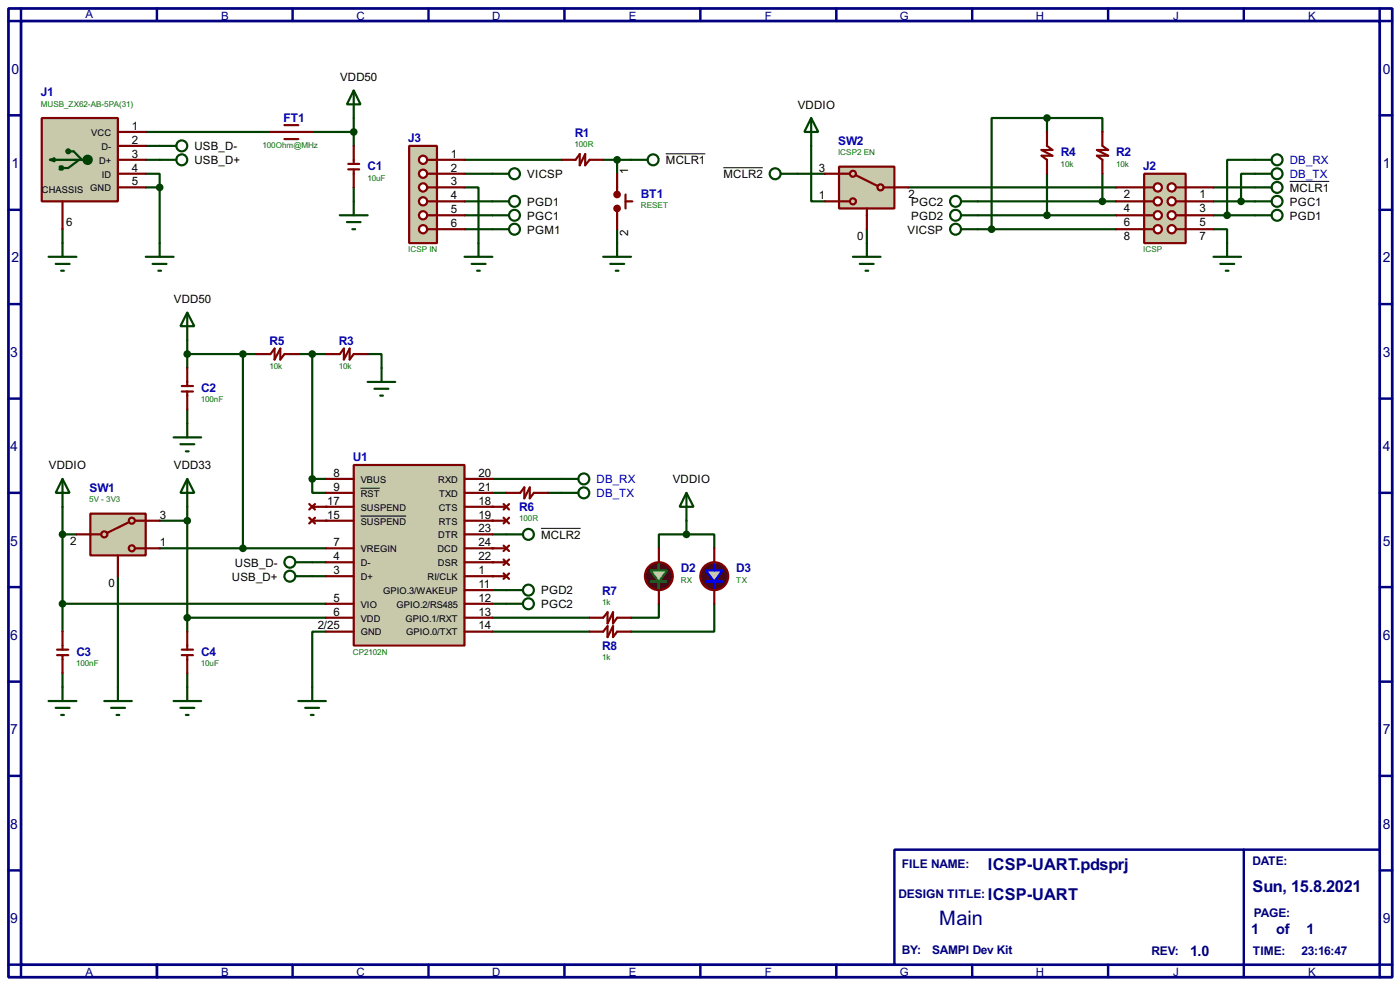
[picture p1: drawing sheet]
<svg xmlns="http://www.w3.org/2000/svg" width="256mm" height="180mm" viewBox="0 0 256 180" stroke-linecap="round" stroke-linejoin="round" font-family="sans-serif">
<path d="M1.6 1.6h253.5v177.3h-253.5zM3.9 3.9h248.9v172.7h-248.9z" fill="none" stroke="#000080" stroke-width=".5"/>
<path d="M3.9 1.6v2.3h-2.3M28.8 1.6v2.3" fill="none" stroke="#000080" stroke-width=".45"/>
<path d="M163.9 155.5h88.9v21.1h-88.9z" fill="#fff" stroke="#000080" stroke-width=".45"/>
<g fill="none" stroke="#000080" stroke-width=".45">
<path d="M53.6 1.6v2.3M78.5 1.6v2.3M103.4 1.6v2.3M128.3 1.6v2.3M153.2 1.6v2.3M178.1 1.6v2.3M203 1.6v2.3M227.9 1.6v2.3M252.8 1.6v2.3h2.3M1.6 21.1h2.3M1.6 38.4h2.3M252.8 21.1h2.3"/>
<path d="M252.8 38.4h2.3M1.6 55.7h2.3M252.8 55.7h2.3M1.6 73h2.3M252.8 73h2.3M1.6 90.2h2.3M252.8 90.2h2.3M1.6 107.5h2.3M252.8 107.5h2.3M1.6 124.8h2.3M252.8 124.8h2.3M1.6 142h2.3"/>
<path d="M1.6 159.3h2.3M227.9 155.5v23.4M252.8 142h2.3M252.8 159.3h2.3M1.6 176.6h2.3v2.3M28.8 176.6v2.3M53.6 176.6v2.3M78.5 176.6v2.3M103.4 176.6v2.3M128.3 176.6v2.3M153.2 176.6v2.3M178.1 176.6v2.3"/>
<path d="M203 176.6v2.3M255.1 176.6h-2.3v2.3"/>
</g>
<g fill="none" stroke="#004000" stroke-width=".4">
<path d="M26.7 31.8h2.6v2.5M26.7 34.3h2.6M26.7 24.2h22.9M26.7 29.3h2.6M26.7 26.7h2.6M29.3 34.3v10.2M57.2 24.2h7.6M64.8 21.6v5.1M64.8 34.3v2.6M11.5 42v2.5M34.3 62.3v5.1M34.3 75v2.5"/>
<path d="M34.3 113.1v2.5M11.5 123.2v2.6M34.3 123.2v2.6"/>
</g>
<circle cx="90.2" cy="105.5" r=".2" fill="#004000"/>
<path d="M59.7 87.7h-2.5v2.5h2.5M34.3 113.1h25.4M57.2 105.5h2.5M57.2 102.9h2.5M59.7 115.6h-2.5v10.2" fill="none" stroke="#004000" stroke-width=".4"/>
<g fill="#004000">
<circle cx="59.7" cy="95.3" r=".2"/>
<circle cx="59.7" cy="92.8" r=".2"/>
<circle cx="90.2" cy="92.8" r=".2"/>
<circle cx="90.2" cy="95.3" r=".2"/>
</g>
<path d="M90.2 87.7h12.7" fill="none" stroke="#004000" stroke-width=".4"/>
<g fill="#004000">
<circle cx="90.2" cy="102.9" r=".2"/>
<circle cx="90.2" cy="100.4" r=".2"/>
</g>
<g fill="none" stroke="#004000" stroke-width=".4">
<path d="M85.1 34.3h2.6v10.2M85.1 36.9h5.1M85.1 39.4h5.1M85.1 31.8h5.1M85.1 29.3h17.8M110.5 29.3h5.1M113.1 29.3v2.5M146.1 31.8h5.1M148.6 26.7v10.2h2.6M166.4 34.3h38.1M179.1 36.9h25.4M179.1 39.4h25.4"/>
<path d="M191.8 21.6h10.2v2.6M191.8 21.6h-10.1v20.4M191.8 21.6v2.6M191.8 31.8v7.6M202 31.8v5.1M222.3 36.9h7.6M222.3 39.4h7.6M222.3 34.3h7.6M229.9 31.8h-2.5v5.1M229.9 29.3h-5.1v10.1M85.1 42h5.1M113.1 42v2.5"/>
<path d="M158.8 42v2.5M179.1 42h25.4M222.3 42h2.5v2.5M34.3 64.8h12.7M44.5 64.8v35.6M54.7 64.8h5M57.2 64.8v22.9M67.4 64.8h2.5v2.6M11.5 92.8v22.8M11.5 97.8h2.5M29.3 95.3h5M34.3 92.8v20.3"/>
<path d="M90.2 90.2h2.6M90.2 97.8h2.6M100.4 90.2h2.5M125.8 97.8h-5.1v2.6M125.8 97.8h5.1v2.6M125.8 95.3v2.5M11.5 110.5h48.2M21.6 105.5v20.3M29.3 100.4h30.4M90.2 113.1h17.8M90.2 115.6h17.8M90.2 110.5h2.6"/>
<path d="M90.2 108h2.6M120.7 110.5v2.6h-5.1M130.9 110.5v5.1h-15.3"/>
</g>
<path d="M7.7 21.6h13.9v15.3h-13.9z" fill="#c8c8aa" stroke="#800000" stroke-width=".4"/>
<g fill="none" stroke="#004000" stroke-width=".4">
<path d="M64.8 16.6l1.3 2.5h-2.5zM64.8 16.6v5M9.2 29.3l.8-.3v.5zM10 29.3h6.1M11 30.5h.5v.5h-.5zM11.2 30.5v.5M12.5 27.7h1l1.5 1.6M14.5 29.3l-2 1.5h-1M29.3 29.3h3M29.3 26.7h3M62.3 39.4h5.1M64.8 36.9v2.5"/>
<path d="M8.9 47h5.1M10.2 48.3h2.6M11.2 49.6h.5M11.5 44.5v2.5M26.7 47h5.1M28 48.3h2.5M29 49.6h.5M29.3 44.5v2.5M34.3 57.2l1.3 2.5h-2.5zM34.3 57.2v5.1M63.6 40.7h2.5M64.6 42h.5"/>
<path d="M34.3 77.5v2.6M31.8 80.1h5.1M33.1 81.3h2.5M34.1 82.6h.5M102.9 87.7h3.1M102.9 90.2h3.1M54.2 105.5h3M54.2 102.9h3M8.9 128.3h5.1M10.2 129.6h2.6M11.2 130.9h.5M11.5 125.8v2.5"/>
<path d="M31.8 128.3h5.1M33.1 129.6h2.5M34.1 130.9h.5M34.3 125.8v2.5M54.7 128.3h5M55.9 129.6h2.6M57 130.9h.5M57.2 125.8v2.5"/>
<circle cx="12.5" cy="27.7" r=".35"/>
<circle cx="16" cy="29.3" r=".75"/>
<circle cx="16" cy="29.3" r=".5"/>
<circle cx="16.1" cy="29.3" r=".25"/>
<circle cx="33.3" cy="29.3" r="1"/>
<circle cx="33.3" cy="26.7" r="1"/>
<circle cx="106.9" cy="87.7" r="1"/>
<circle cx="106.9" cy="90.2" r="1"/>
<circle cx="53.1" cy="102.9" r="1"/>
<circle cx="53.1" cy="105.5" r="1"/>
</g>
<g fill="none" stroke="#800000" stroke-width=".4">
<path d="M11.5 36.9v5.1M21.6 24.2h5.1M21.6 26.7h5.1M21.6 29.3h5.1M21.6 34.3h5.1M21.6 31.8h5.1M49.6 24.2h7.6M52.1 22.9h2.6M52.1 25.5h2.6M63.8 30h2M63.8 31h2M64.8 26.7v3.3"/>
<path d="M64.8 31v3.3M33.3 70.7h2.1M33.3 71.7h2.1M34.3 67.4v3.3M34.3 71.7v3.3M47 64.8h2.6l.7-1v2l1.1-2v2l.7-1h2.6M56.7 94.8l1 1M56.7 92.3l1 1M57.2 95.3h2.5M57.2 92.8h2.5M57.7 94.8l-1 1M57.7 92.3l-1 1"/>
<path d="M90.2 95.3h2.6M90.2 92.8h2.6M92.3 92.3l1 1M92.3 94.8l1 1M92.3 99.9l1 1M93.3 92.3l-1 1M93.3 94.8l-1 1M93.3 99.9l-1 1M10.5 118.9h2M10.5 119.9h2M11.5 115.6v3.3M11.5 119.9v3.3"/>
<path d="M33.3 118.9h2.1M33.3 119.9h2.1M34.3 115.6v3.3M34.3 119.9v3.3M90.2 100.4h2.6M90.2 102.9h2.6M90.2 105.5h2.6M92.3 102.4l1 1M92.3 105l1 1M93.3 102.4l-1 1M93.3 105l-1 1"/>
</g>
<g fill="#004000" stroke="#004000" stroke-width=".4">
<circle cx="29.2" cy="34.3" r=".5"/>
<circle cx="64.8" cy="24.2" r=".5"/>
<circle cx="34.3" cy="64.8" r=".5"/>
<circle cx="57.2" cy="87.7" r=".5"/>
<circle cx="34.3" cy="113.1" r=".5"/>
</g>
<path d="M64.8 85.1h20.3v33.1h-20.3z" fill="#c8c8aa" stroke="#800000" stroke-width=".4"/>
<g fill="none" stroke="#800000" stroke-width=".4">
<path d="M59.7 87.7h5.1M59.7 90.2h5.1M59.7 95.3h5.1M59.7 92.8h5.1M85.1 87.7h5.1M85.1 90.2h5.1M85.1 95.3h5.1M85.1 92.8h5.1M85.1 97.8h5.1M59.7 105.5h5.1M59.7 115.6h5.1M59.7 102.9h5.1"/>
<path d="M59.7 110.5h5.1M59.7 113.1h5.1M59.7 100.4h5.1M85.1 105.5h5.1M85.1 115.6h5.1M85.1 102.9h5.1M85.1 110.5h5.1M85.1 113.1h5.1M85.1 100.4h5.1M85.1 108h5.1"/>
</g>
<path d="M66.1 89.4h3.5M66.1 94.5h8.3" fill="none" stroke="#000" stroke-width=".18"/>
<circle cx="120.7" cy="105.5" r="2.55" fill="#400000" stroke="#800000" stroke-width=".4"/>
<path d="M119.2 104.4h1.5v-1.2v1.2h1.5l-1.5 2.1h1.5h-3h1.5v1.3v-1.3z" fill-rule="evenodd" fill="#c8c8aa" stroke="#00c000" stroke-width=".4"/>
<path d="M120.7 100.4v2.5M120.7 108v2.5" fill="none" stroke="#800000" stroke-width=".4"/>
<circle cx="130.8" cy="105.5" r="2.55" fill="#400000" stroke="#800000" stroke-width=".4"/>
<path d="M129.3 104.4h1.6v-1.2v1.2h1.5l-1.5 2.1h1.5h-3.1h1.6v1.3v-1.3z" fill-rule="evenodd" fill="#c8c8aa" stroke="#00f" stroke-width=".4"/>
<path d="M113.1 31.8v3.8M113.1 38.2v3.8M114.6 35.6v2.6M114.6 36.9h1.3M59.7 64.8h2.6l.7-1v2l1.1-2v2l.7-1h2.6M92.8 90.2h2.5l.8-1v2l1-2v2l.7-1h2.6M108 113.1h2.5l.8-1v2l1-2v2l.8-1h2.5M108 115.6h2.5l.8-1v2l1-2v2l.8-1h2.5M130.9 100.4v2.5M130.9 108v2.5" fill="none" stroke="#800000" stroke-width=".4"/>
<path d="M67.4 69.9h5M68.6 71.2h2.6M69.7 72.4h.5M69.9 67.4v2.5M125.8 90.2l1.3 2.6h-2.6zM125.8 90.2v5.1" fill="none" stroke="#004000" stroke-width=".4"/>
<g fill="#004000" stroke="#004000" stroke-width=".4">
<circle cx="125.7" cy="97.8" r=".5"/>
<circle cx="44.5" cy="64.8" r=".5"/>
<circle cx="57.2" cy="64.8" r=".5"/>
</g>
<g fill="#800000" stroke="#800000" stroke-width=".4">
<circle cx="113" cy="35.6" r=".5"/>
<circle cx="113" cy="38.2" r=".5"/>
</g>
<path d="M75 26.7h5.1v17.8h-5.1z" fill="#c8c8aa" stroke="#800000" stroke-width=".4"/>
<path d="M78.3 29.3h1.8" fill="none" stroke="#800000" stroke-width=".4"/>
<circle cx="77.5" cy="29.3" r=".75" fill="#feffff" stroke="#800000" stroke-width=".4"/>
<path d="M78.3 31.8h1.8" fill="none" stroke="#800000" stroke-width=".4"/>
<circle cx="77.5" cy="31.8" r=".75" fill="#feffff" stroke="#800000" stroke-width=".4"/>
<path d="M78.3 34.3h1.8" fill="none" stroke="#800000" stroke-width=".4"/>
<circle cx="77.5" cy="34.3" r=".75" fill="#feffff" stroke="#800000" stroke-width=".4"/>
<path d="M78.3 36.9h1.8" fill="none" stroke="#800000" stroke-width=".4"/>
<circle cx="77.5" cy="36.9" r=".75" fill="#feffff" stroke="#800000" stroke-width=".4"/>
<path d="M78.3 39.4h1.8" fill="none" stroke="#800000" stroke-width=".4"/>
<circle cx="77.5" cy="39.4" r=".75" fill="#feffff" stroke="#800000" stroke-width=".4"/>
<path d="M78.3 42h1.8" fill="none" stroke="#800000" stroke-width=".4"/>
<circle cx="77.5" cy="42" r=".75" fill="#feffff" stroke="#800000" stroke-width=".4"/>
<path d="M80.1 29.3h5M80.1 31.8h5M80.1 34.3h5M80.1 36.9h5M80.1 39.4h5M102.9 29.3h2.6l.7-1.1v2.1l1-2.1v2.1l.8-1h2.5M80.1 42h5" fill="none" stroke="#800000" stroke-width=".4"/>
<g fill="none" stroke="#004000" stroke-width=".4">
<path d="M90.2 36.9h3.1M90.2 39.4h3.1M90.2 31.8h3.1M115.6 29.3h3.1M229.9 36.9h3.1M229.9 39.4h3.1M85.1 47h5.1M86.4 48.3h2.6M87.4 49.6h.5M87.7 44.5v2.5M90.2 42h3.1M110.5 47h5.1"/>
<path d="M111.8 48.3h2.6M112.8 49.6h.5M113.1 44.5v2.5M176.1 42h3M222.3 47h5.1M223.6 48.3h2.5M224.6 49.6h.5M224.8 44.5v2.5M11.5 87.7l1.3 2.5h-2.6zM11.5 87.7v5.1M34.3 87.7l1.3 2.5h-2.5zM34.3 87.7v5.1"/>
<path d="M92.8 97.8h3M92.8 108h3M92.8 110.5h3"/>
<circle cx="94.2" cy="36.9" r="1"/>
<circle cx="94.2" cy="31.8" r="1"/>
<circle cx="94.2" cy="39.4" r="1"/>
<circle cx="119.6" cy="29.3" r="1"/>
<circle cx="233.9" cy="39.4" r="1"/>
<circle cx="233.9" cy="36.9" r="1"/>
<circle cx="94.2" cy="42" r="1"/>
<circle cx="175" cy="42" r="1"/>
<circle cx="96.8" cy="97.8" r="1"/>
<circle cx="96.8" cy="108" r="1"/>
<circle cx="96.8" cy="110.5" r="1"/>
</g>
<path d="M122 28.2h7.2M99.1 96.7h7.3" fill="none" stroke="#000" stroke-width=".18"/>
<g fill="#004000" stroke="#004000" stroke-width=".4">
<circle cx="11.4" cy="110.5" r=".5"/>
<circle cx="113" cy="29.3" r=".5"/>
</g>
<path d="M209.6 31.8h7.6v12.7h-7.6z" fill="#c8c8aa" stroke="#800000" stroke-width=".4"/>
<path d="M215.4 34.3h1.8" fill="none" stroke="#800000" stroke-width=".4"/>
<circle cx="214.6" cy="34.3" r=".75" fill="#feffff" stroke="#800000" stroke-width=".4"/>
<path d="M215.4 36.9h1.8" fill="none" stroke="#800000" stroke-width=".4"/>
<circle cx="214.6" cy="36.9" r=".75" fill="#feffff" stroke="#800000" stroke-width=".4"/>
<path d="M215.4 39.4h1.8" fill="none" stroke="#800000" stroke-width=".4"/>
<circle cx="214.6" cy="39.4" r=".75" fill="#feffff" stroke="#800000" stroke-width=".4"/>
<path d="M215.4 42h1.8" fill="none" stroke="#800000" stroke-width=".4"/>
<circle cx="214.6" cy="42" r=".75" fill="#feffff" stroke="#800000" stroke-width=".4"/>
<path d="M209.6 34.3h1.8" fill="none" stroke="#800000" stroke-width=".4"/>
<circle cx="212.1" cy="34.3" r=".75" fill="#feffff" stroke="#800000" stroke-width=".4"/>
<path d="M209.6 36.9h1.8" fill="none" stroke="#800000" stroke-width=".4"/>
<circle cx="212.1" cy="36.9" r=".75" fill="#feffff" stroke="#800000" stroke-width=".4"/>
<path d="M209.6 39.4h1.8" fill="none" stroke="#800000" stroke-width=".4"/>
<circle cx="212.1" cy="39.4" r=".75" fill="#feffff" stroke="#800000" stroke-width=".4"/>
<path d="M209.6 42h1.8" fill="none" stroke="#800000" stroke-width=".4"/>
<circle cx="212.1" cy="42" r=".75" fill="#feffff" stroke="#800000" stroke-width=".4"/>
<path d="M191.8 24.2v2.5l1 .8h-2l2 1h-2l1 .8v2.5M202 24.2v2.5l1 .8h-2l2 1h-2l1 .8v2.5M204.5 34.3h5.1M204.5 36.9h5.1M204.5 39.4h5.1M217.2 34.3h5.1M217.2 36.9h5.1M217.2 39.4h5.1M204.5 42h5.1M217.2 42h5.1" fill="none" stroke="#800000" stroke-width=".4"/>
<g fill="none" stroke="#004000" stroke-width=".4">
<path d="M143.1 31.8h3M148.6 21.6l1.3 2.6h-2.5zM148.6 21.6v5.1M176.1 39.4h3M176.1 36.9h3M229.9 34.3h3.1M229.9 29.3h3.1M229.9 31.8h3.1"/>
<circle cx="142" cy="31.8" r="1"/>
<circle cx="175" cy="36.9" r="1"/>
<circle cx="175" cy="39.4" r="1"/>
<circle cx="233.9" cy="29.3" r="1"/>
<circle cx="233.9" cy="31.8" r="1"/>
<circle cx="233.9" cy="34.3" r="1"/>
</g>
<path d="M132.5 30.7h7.3M236.3 33.2h7.2" fill="none" stroke="#000" stroke-width=".18"/>
<g fill="#004000" stroke="#004000" stroke-width=".4">
<circle cx="227.3" cy="36.9" r=".5"/>
<circle cx="224.8" cy="39.4" r=".5"/>
<circle cx="201.9" cy="36.9" r=".5"/>
<circle cx="191.8" cy="39.4" r=".5"/>
</g>
<path d="M153.7 30.5h10.2v7.7h-10.2z" fill="#c8c8aa" stroke="#800000" stroke-width=".4"/>
<path d="M153.7 36.9h2.6M153.7 31.8h2.6M161.3 34.3h2.6" fill="none" stroke="#800000" stroke-width=".4"/>
<circle cx="156.2" cy="36.9" r=".55" fill="#c8c8aa" stroke="#800000" stroke-width=".4"/>
<path d="M156.3 31.8l5 2.5" fill="none" stroke="#800000" stroke-width=".4"/>
<g fill="#c8c8aa" stroke="#800000" stroke-width=".4">
<circle cx="156.2" cy="31.8" r=".55"/>
<circle cx="161.3" cy="34.3" r=".55"/>
</g>
<path d="M151.2 31.8h2.5M151.2 36.9h2.5M158.8 38.2v3.8M163.9 34.3h2.5" fill="none" stroke="#800000" stroke-width=".4"/>
<path d="M156.3 47h5M157.5 48.3h2.6M158.6 49.6h.5M158.8 44.5v2.5" fill="none" stroke="#004000" stroke-width=".4"/>
<path d="M16.6 94h10.1v7.7h-10.1z" fill="#c8c8aa" stroke="#800000" stroke-width=".4"/>
<path d="M16.6 97.8h2.5M24.2 95.3h2.5M24.2 100.4h2.5" fill="none" stroke="#800000" stroke-width=".4"/>
<circle cx="24.1" cy="100.4" r=".55" fill="#c8c8aa" stroke="#800000" stroke-width=".4"/>
<path d="M24.2 95.3l-5.1 2.5" fill="none" stroke="#800000" stroke-width=".4"/>
<g fill="#c8c8aa" stroke="#800000" stroke-width=".4">
<circle cx="24.1" cy="95.3" r=".55"/>
<circle cx="19.1" cy="97.8" r=".55"/>
</g>
<path d="M14 97.8h2.6M26.7 95.3h2.6M21.6 101.7v3.8M26.7 100.4h2.6" fill="none" stroke="#800000" stroke-width=".4"/>
<g fill="#004000" stroke="#004000" stroke-width=".4">
<circle cx="11.4" cy="97.8" r=".5"/>
<circle cx="34.3" cy="95.3" r=".5"/>
<circle cx="44.5" cy="100.4" r=".5"/>
<circle cx="191.8" cy="21.6" r=".5"/>
<circle cx="181.6" cy="42" r=".5"/>
</g>
<path d="M19.1 128.3h5.1M20.4 129.6h2.5M21.4 130.9h.5M21.6 125.8v2.5" fill="none" stroke="#004000" stroke-width=".4"/>
<text font-size="4.1" fill="#000080" x="172.1" y="169.2">Main</text>
<g font-size="3.4" fill="#000080">
<text x="181" y="159.2">ICSP-UART.pdsprj</text>
<text x="181" y="164.7">ICSP-UART</text>
<text x="229.5" y="163.2">Sun, 15.8.2021</text>
</g>
<g font-size="3" fill="#000080">
<text x="229.2" y="171">1</text>
<text x="233.8" y="171">of</text>
<text x="239.4" y="171">1</text>
<text x="218" y="175">1.0</text>
</g>
<g font-size="2.9" fill="#000080">
<text x="2.1" y="13.5">0</text>
<text x="253.4" y="13.5">0</text>
<text x="2.1" y="30.7">1</text>
<text x="253.4" y="30.7">1</text>
<text x="2.1" y="48">2</text>
<text x="253.4" y="48">2</text>
<text x="1.9" y="65.3">3</text>
<text x="253.4" y="65.3">3</text>
<text x="1.9" y="82.5">4</text>
<text x="253.4" y="82.5">4</text>
<text x="1.9" y="99.9">5</text>
<text x="253.4" y="99.9">5</text>
<text x="1.9" y="117.1">6</text>
<text x="253.4" y="117.1">6</text>
<text x="1.9" y="134.4">7</text>
<text x="253.4" y="134.4">7</text>
<text x="1.9" y="151.7">8</text>
<text x="253.4" y="151.7">8</text>
<text x="1.9" y="168.9">9</text>
<text x="253.4" y="168.9">9</text>
</g>
<g font-size="2.5" fill="#0000c0">
<text x="7.5" y="17.6">J1</text>
<text x="51.9" y="22.2">FT1</text>
<text x="74.8" y="26.1">J3</text>
<text x="105.3" y="25">R1</text>
<text x="153.5" y="26.5">SW2</text>
<text x="194.3" y="28.6">R4</text>
<text x="204.5" y="28.6">R2</text>
<text x="67.3" y="31.1">C1</text>
<text x="209.4" y="31.2">J2</text>
<text x="117.4" y="36.2">BT1</text>
<text x="49.4" y="63.1">R5</text>
<text x="62.1" y="63.1">R3</text>
<text x="36.8" y="71.8">C2</text>
<text x="64.6" y="84.5">U1</text>
<text x="16.4" y="90">SW1</text>
<text x="95.1" y="93.6">R6</text>
<text x="124.7" y="104.8">D2</text>
<text x="134.9" y="104.8">D3</text>
<text x="110.3" y="108.9">R7</text>
<text x="110.3" y="119">R8</text>
<text x="14" y="120">C3</text>
<text x="36.8" y="120">C4</text>
</g>
<g font-size="2.5" fill="#000080">
<text x="165.2" y="158.9">FILE NAME:</text>
<text x="229.4" y="158.4">DATE:</text>
<text x="164.6" y="164.4">DESIGN TITLE:</text>
<text x="229.7" y="167.8">PAGE:</text>
<text x="165.2" y="174.6">BY:</text>
<text x="170.7" y="174.6">SAMPI Dev Kit</text>
<text x="210.9" y="174.8">REV:</text>
<text x="229.5" y="174.8">TIME:</text>
<text x="238.5" y="174.8">23:16:47</text>
</g>
<g font-size="2.4" fill="#000080">
<text x="15.6" y="3.4">A</text>
<text x="40.5" y="3.6">B</text>
<text x="65.3" y="3.6">C</text>
<text x="90.2" y="3.6">D</text>
<text x="115.2" y="3.6">E</text>
<text x="140.1" y="3.6">F</text>
<text x="164.8" y="3.6">G</text>
<text x="189.8" y="3.6">H</text>
<text x="214.9" y="3.6">J</text>
<text x="239.6" y="3.6">K</text>
<text x="15.6" y="178.7">A</text>
<text x="40.5" y="178.7">B</text>
<text x="65.3" y="178.7">C</text>
<text x="90.2" y="178.7">D</text>
<text x="115.2" y="178.7">E</text>
<text x="140.1" y="178.7">F</text>
<text x="164.8" y="178.7">G</text>
<text x="189.8" y="178.7">H</text>
<text x="214.9" y="178.7">J</text>
<text x="239.6" y="178.7">K</text>
</g>
<g font-size="2.4">
<text x="62.3" y="14.8">VDD50</text>
<text x="24.2" y="23.8">1</text>
<text x="146.1" y="19.9">VDDIO</text>
<text x="24.2" y="26.3">2</text>
<text x="24.2" y="28.9">3</text>
<text x="35.6" y="27.5">USB_D-</text>
<text x="82.6" y="28.9">1</text>
<text x="24.2" y="33.9">5</text>
<text x="24.2" y="31.4">4</text>
<text x="35.6" y="30">USB_D+</text>
<text x="82.6" y="31.4">2</text>
<text x="82.6" y="33.9">3</text>
<text x="96.6" y="32.6">VICSP</text>
<text x="115.1" y="31.8" transform="rotate(-90 115.1 31.8)">1</text>
<text x="122" y="30">MCLR1</text>
<text x="132.5" y="32.6">MCLR2</text>
<text x="150" y="31.4">3</text>
<text x="236.3" y="35.1">MCLR1</text>
<text x="12.1" y="41.4">6</text>
<text x="82.6" y="36.5">4</text>
<text x="82.6" y="39">5</text>
<text x="82.6" y="41.6">6</text>
<text x="96.6" y="37.7">PGD1</text>
<text x="96.6" y="40.2">PGC1</text>
<text x="150" y="36.5">1</text>
<text x="166.4" y="36.3">2</text>
<text x="166.9" y="40.2">PGD2</text>
<text x="166.9" y="37.7">PGC2</text>
<text x="205.9" y="36.3">2</text>
<text x="205.9" y="38.8">4</text>
<text x="205.9" y="41.4">6</text>
<text x="219.8" y="36.3">1</text>
<text x="219.8" y="38.8">3</text>
<text x="219.8" y="41.4">5</text>
<text x="236.3" y="40.2">PGD1</text>
<text x="236.3" y="37.7">PGC1</text>
<text x="96.6" y="42.7">PGM1</text>
<text x="115" y="43.1" transform="rotate(-90 115 43.1)">2</text>
<text x="157" y="43.9">0</text>
<text x="166.2" y="42.7">VICSP</text>
<text x="205.9" y="43.9">8</text>
<text x="219.8" y="43.9">7</text>
<text x="31.8" y="55.4">VDD50</text>
<text x="8.9" y="85.9">VDDIO</text>
<text x="31.8" y="85.9">VDD33</text>
<text x="61.1" y="87.3">8</text>
<text x="61.1" y="89.8">9</text>
<text x="87.7" y="87.3">20</text>
<text x="87.7" y="89.8">21</text>
<text x="123.2" y="88.5">VDDIO</text>
<text x="29.3" y="94.9">3</text>
<text x="60" y="94.9">15</text>
<text x="60" y="92.4">17</text>
<text x="87.7" y="92.4">18</text>
<text x="87.7" y="94.9">19</text>
<text x="12.9" y="99.8">2</text>
<text x="29.3" y="100">1</text>
<text x="61.1" y="100">7</text>
<text x="87.7" y="97.4">23</text>
<text x="87.7" y="100">24</text>
<text x="99.1" y="98.6">MCLR2</text>
<text x="19.9" y="107.5">0</text>
<text x="42.5" y="106.3">USB_D+</text>
<text x="43" y="103.7">USB_D-</text>
<text x="61.1" y="105.1">3</text>
<text x="61.1" y="102.5">4</text>
<text x="87.7" y="105.1">1</text>
<text x="87.7" y="107.6">11</text>
<text x="87.7" y="102.5">22</text>
<text x="61.1" y="110.1">5</text>
<text x="61.1" y="112.7">6</text>
<text x="87.7" y="110.1">12</text>
<text x="87.7" y="112.7">13</text>
<text x="99.1" y="108.8">PGD2</text>
<text x="99.1" y="111.3">PGC2</text>
<text x="58.2" y="115.2">2/25</text>
<text x="87.7" y="115.2">14</text>
</g>
<g font-size="2.4" fill="#0000c0">
<text x="236.3" y="30">DB_RX</text>
<text x="236.3" y="32.6">DB_TX</text>
<text x="109.3" y="88.5">DB_RX</text>
<text x="109.3" y="91">DB_TX</text>
</g>
<g font-size="1.9">
<text x="16.7" y="24.9">VCC</text>
<text x="18.2" y="30">D+</text>
<text x="18.6" y="27.4">D-</text>
<text x="7.7" y="35.3">CHASSIS GND</text>
<text x="18.6" y="32.5">ID</text>
<text x="66.1" y="88.4">VBUS</text>
<text x="80.3" y="88.4">RXD</text>
<text x="66.1" y="90.9">RST</text>
<text x="66.1" y="93.5">SUSPEND</text>
<text x="80.4" y="93.5">CTS</text>
<text x="80.4" y="90.9">TXD</text>
<text x="66.1" y="101.1">VREGIN</text>
<text x="66.1" y="96">SUSPEND</text>
<text x="80.1" y="101.1">DCD</text>
<text x="80.3" y="98.5">DTR</text>
<text x="80.4" y="96">RTS</text>
<text x="66.1" y="106.2">D+</text>
<text x="66.1" y="103.6">D-</text>
<text x="78.3" y="106.2">RI/CLK</text>
<text x="80.2" y="103.6">DSR</text>
<text x="66.1" y="111.2">VIO</text>
<text x="66.1" y="113.8">VDD</text>
<text x="70.2" y="108.7">GPIO.3/WAKEUP</text>
<text x="72.6" y="111.2">GPIO.2/RS485</text>
<text x="74.3" y="113.8">GPIO.1/RXT</text>
<text x="66.1" y="116.3">GND</text>
<text x="74.4" y="116.3">GPIO.0/TXT</text>
</g>
<g font-size="1.7" fill="#008000">
<text x="7.5" y="19.6">MUSB_ZX62-AB-5PA(31)</text>
<text x="48.1" y="27.1">100Ohm@MHz</text>
<text x="105.3" y="26.8">100R</text>
<text x="153.5" y="28.5">ICSP2 EN</text>
<text x="67.3" y="33.1">10uF</text>
<text x="194.3" y="30.5">10k</text>
<text x="204.5" y="30.5">10k</text>
<text x="117.4" y="38.1">RESET</text>
<text x="74.8" y="46.2">ICSP IN</text>
<text x="209.4" y="46.2">ICSP</text>
<text x="49.4" y="67.4">10k</text>
<text x="62.1" y="67.4">10k</text>
<text x="36.8" y="73.7">100nF</text>
<text x="16.4" y="92">5V - 3V3</text>
<text x="95.1" y="95.4">100R</text>
<text x="124.7" y="106.7">RX</text>
<text x="134.9" y="106.7">TX</text>
<text x="110.3" y="110.7">1k</text>
<text x="64.6" y="119.8">CP2102N</text>
<text x="14" y="122">100nF</text>
<text x="36.8" y="122">10uF</text>
<text x="110.3" y="120.8">1k</text>
</g>
</svg>
